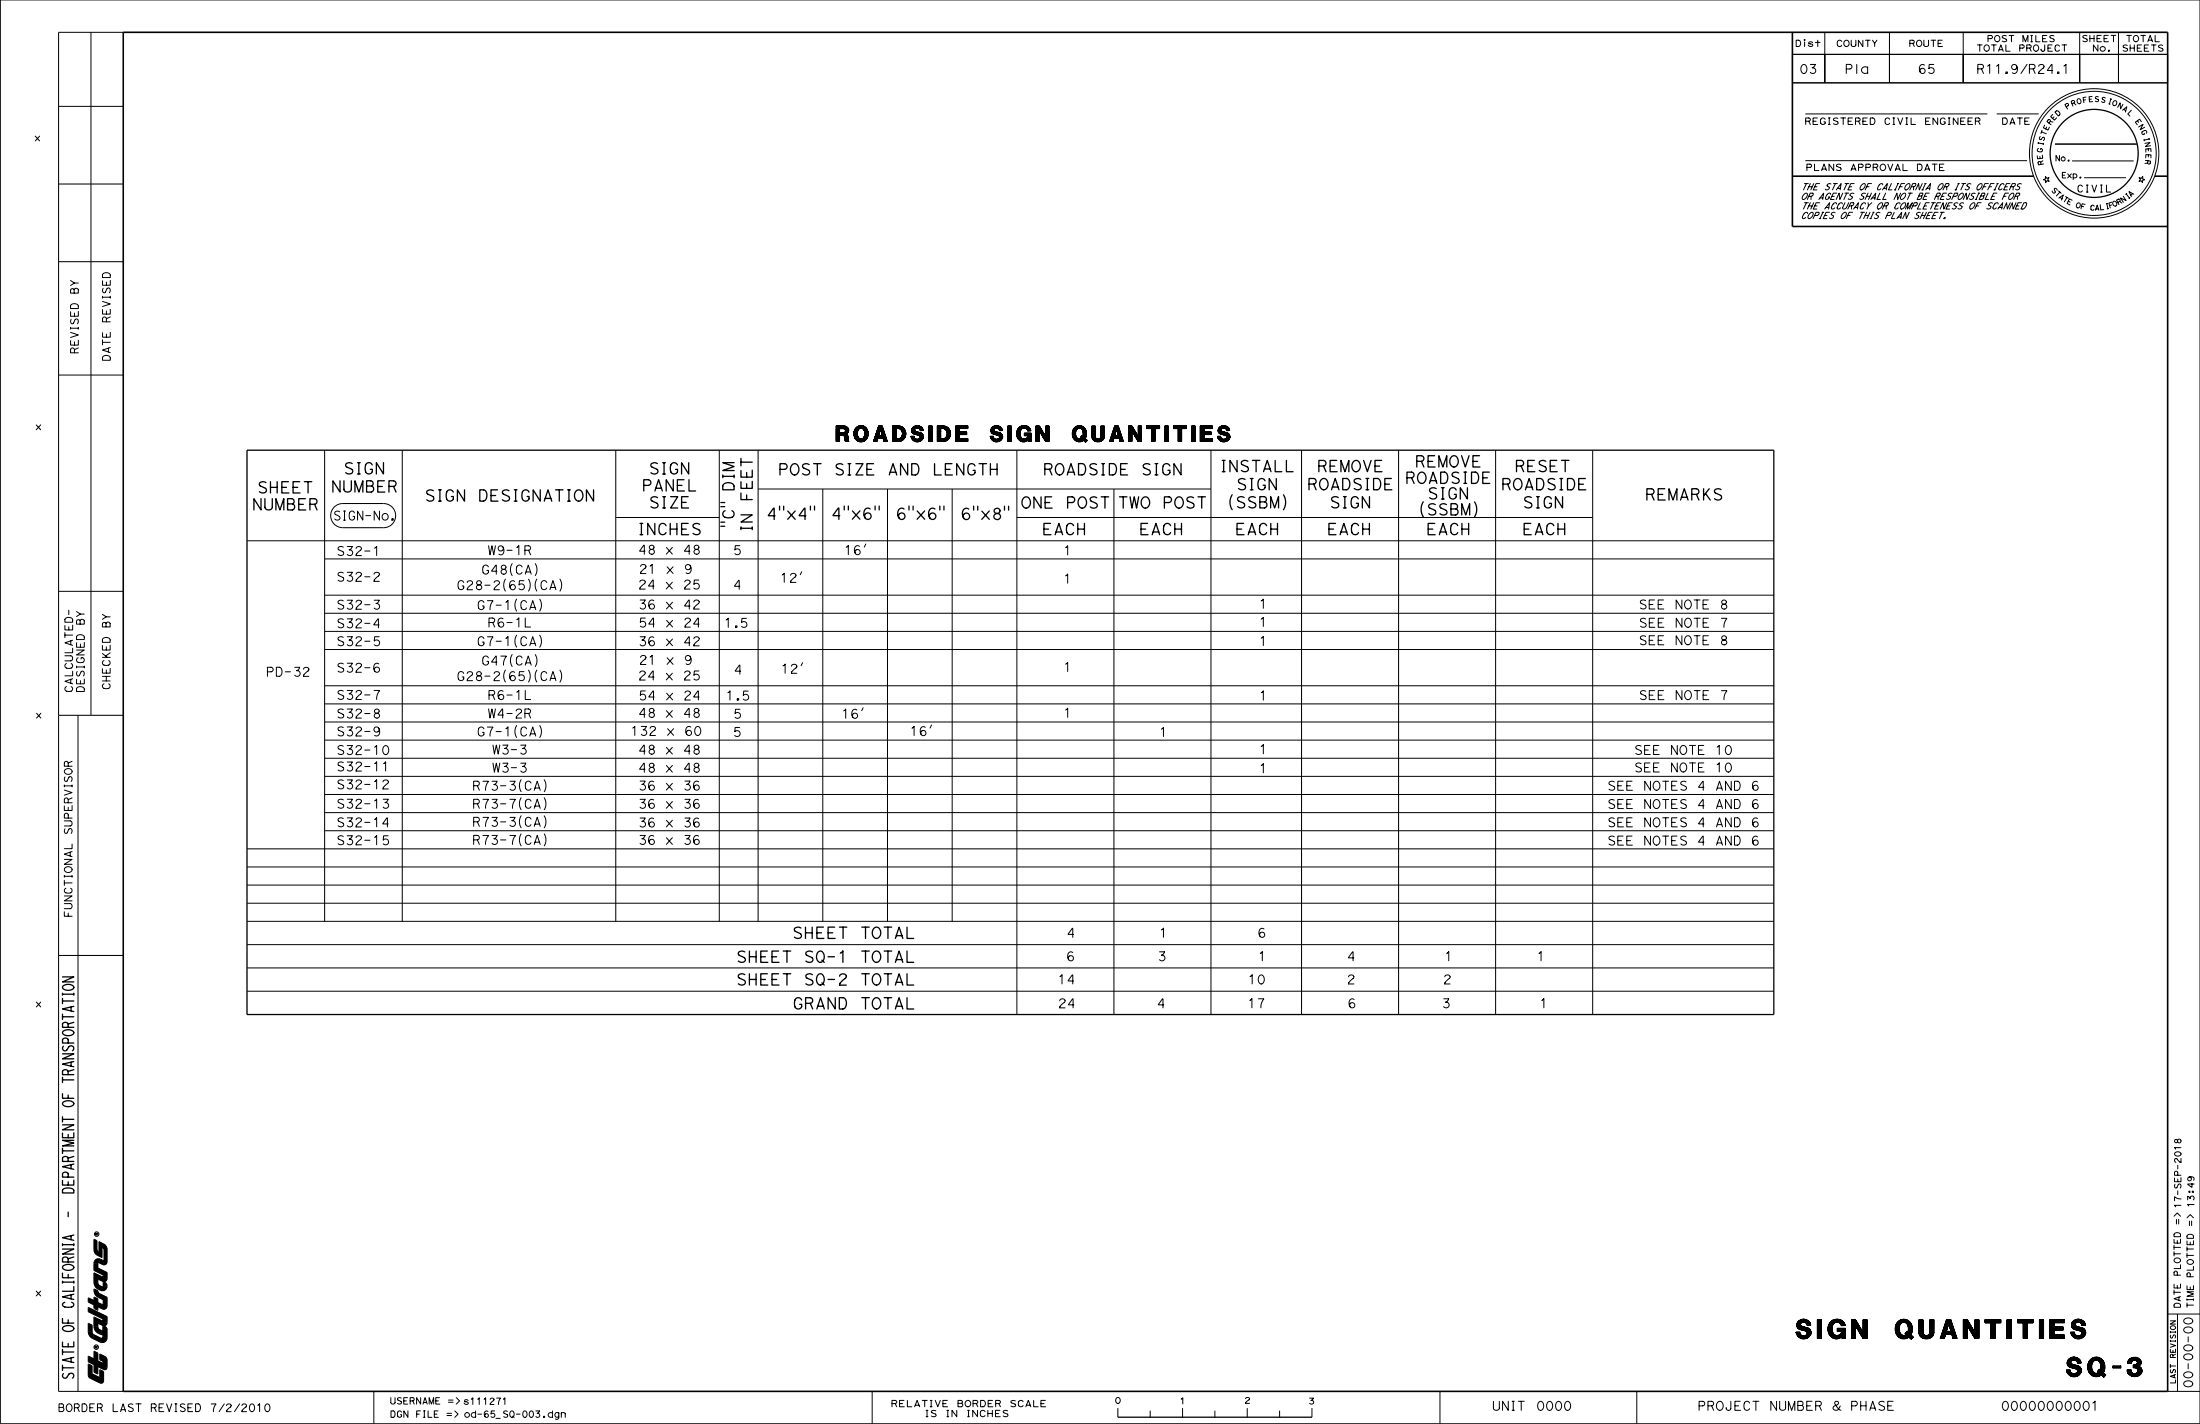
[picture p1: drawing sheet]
<svg xmlns="http://www.w3.org/2000/svg" width="432mm" height="279mm" viewBox="0 0 432 279" stroke-linecap="round" stroke-linejoin="round" font-family="sans-serif">
<g fill="none" stroke="#000" stroke-width=".2">
<path d="M.1 0h431.7v279.3h-431.7zM17.9 6.3v134M24.2 6.3h-12.7v266.7h12.7M351.8 10.7h73.6v5.6h-73.6zM354.2 8.2v.9M358.2 6.3v10M370.9 6.3v10M385.3 6.3v10M408.2 6.3v10M415.8 6.3v10M11.5 20.9h12.7M11.5 36.1h12.7"/>
<path d="M354.3 22.4h35.8M354.3 31.5h43.5M391.9 22.4h8.2M401.5 34.6l.2 .4 .5-.2-.3 .4 .3 .4-.4-.1-.3 .3v-.4l-.5-.2 .5-.1zM403.3 28.3h16.1M406.7 31.6h12.1M409.1 34.9h8.2M419.8 34.8l.5 .2 .3-.4-.1 .5 .5 .2-.5 .1v.4l-.2-.3-.5 .1 .3-.4zM11.5 51.3h12.7M11.5 73.6h12.7M63.7 88.3v92.5M65.6 99.5l.6-.5 1.1-.2h8a2.37 2.37 0 0 1 2.4 2.4 2.37 2.37 0 0 1-2.4 2.3h-8a2.37 2.37 0 0 1-2.2-1.4 2.37 2.37 0 0 1 .5-2.6z"/>
<path d="M79 88.3v92.5M120.9 88.3v92.5M141.2 88.3v92.5M148.8 95.9h88.9M148.8 88.3v92.5M161.5 95.9v84.9M174.2 95.9v84.9M186.9 95.9v84.9M199.6 88.3v110.8M218.6 95.9v103.2M237.7 88.3v110.8M255.5 88.3v110.8"/>
<path d="M274.5 88.3v110.8M293.5 88.3v110.8M312.6 88.3v110.8M11.5 116h12.7M48.5 106.1h299.7M63.7 116.8h284.5M63.7 109.7h284.5M99.2 113.6a2.22 2.22 0 0 0 0 2.4M100.5 110.6a2.22 2.22 0 0 0 0 2.3M101.4 117.5a2.22 2.22 0 0 0 0 2.4M103.7 113.6a2.22 2.22 0 0 1 0 2.4M105.1 110.6a2.22 2.22 0 0 1 0 2.3"/>
<path d="M105.4 113.6a2.22 2.22 0 0 0 0 2.4M105.9 117.6a2.22 2.22 0 0 1 0 2.3M109.9 113.6a2.22 2.22 0 0 1 0 2.4M120.9 101.5h20.3M157.4 112.2l-.3 .6M169.9 106.8l-.3 .5M199.6 101.5h113M63.7 120.3h284.5M63.7 123.9h284.5M63.7 127.4h284.5M63.7 134.6h284.5M63.7 138.1h284.5"/>
<path d="M99.2 131.5a2.22 2.22 0 0 0 0 2.3M100.5 128.4a2.22 2.22 0 0 0 0 2.4M101.4 124.6a2.22 2.22 0 0 0 0 2.4M103.7 131.5a2.22 2.22 0 0 1 0 2.3M105.1 128.4a2.22 2.22 0 0 1 0 2.4M105.4 131.5a2.22 2.22 0 0 0 0 2.3M105.9 124.6a2.22 2.22 0 0 1 0 2.4M109.9 131.5a2.22 2.22 0 0 1 0 2.3M157.5 130l-.3 .6M169.4 138.9l-.3 .5M11.5 140.3h12.7M15.3 140.3v132.7"/>
<path d="M63.7 145.2h284.5M63.7 159.4h284.5M63.7 152.3h284.5M63.7 141.7h284.5M63.7 148.8h284.5M63.7 155.9h284.5M101.4 142.4a2.22 2.22 0 0 0 0 2.3M102.3 153a2.22 2.22 0 0 0 0 2.3M102.3 156.5a2.22 2.22 0 0 0 0 2.4M105.9 142.4a2.22 2.22 0 0 1 0 2.3M106.8 153a2.22 2.22 0 0 1 0 2.3M106.8 156.5a2.22 2.22 0 0 1 0 2.4"/>
<path d="M182.8 142.3l-.3 .5M48.5 177.2h299.7M48.5 166.5h299.7M48.5 173.7h299.7M48.5 170.1h299.7M63.7 163h284.5M102.3 160.1a2.22 2.22 0 0 0 0 2.3M102.3 163.6a2.22 2.22 0 0 0 0 2.4M106.8 160.1a2.22 2.22 0 0 1 0 2.3M106.8 163.6a2.22 2.22 0 0 1 0 2.4M11.5 187.5h12.7M48.5 180.8h299.7"/>
<path d="M48.5 185.3h299.7M48.5 189.9h299.7M48.5 194.5h299.7M426.7 238.6l.6-.6 .7 .6M429.2 238.9l.7-.6 .6 .6M18.4 249.7l.8 1.3M18.4 249.3l1.8 .9M18.4 249.7l1.5 .8 .3-.1v-.2M18.4 249.7v1.9a1.69 1.69 0 0 0 2.2 1.5l.4-.4v-.4M18.4 255.2l-1.1-.6v.9l1.1 .5M18.4 255.2v-.7l.8 .3v.8M18.4 256v.7l.8 .4v-.7"/>
<path d="M18.4 255.2l.8 1.2M19.2 253.3l-.8-.4a1.6 1.6 0 0 0 .9 1.6l.9 .5M19.2 251l.1 .9 .8 .6 .1-.1v-.9M19.2 253.3l.4 .5 1.4 .7M19.2 255.6l.8 .3 .2-.1M19.2 255.6l-.8 .4M19.2 248.8l-.8 .5M19.2 251l1.4 .6 .4 .7M19.2 248.8l1.8 .9M19.4 245.6l-.2-.2-.2-.3v-1.7l-.6-.3v2.1a1.2 1.2 0 0 0 .7 1.1l.9 .4M19.4 243.6v2M19.4 245.6l.6 1.1"/>
<path d="M19.4 243.6l.6 1.2M19.4 243.6a1.78 1.78 0 0 1 1.6 1.5v2.7l-.3 .3-.3 .1-1.1-.5-.1 1.1M20 244.8l.3 .1 .1 .4v1.9l-.2 .1a1.13 1.13 0 0 0-1.6 0l-.2 .6v1.4M20 244.8v1.9M20.2 258.8v.2l-.3 .1-1.5-.7v1.8a1.78 1.78 0 0 0 1.8 1.7v.5l-.4 .2-1.4-.7-.3-.5M20.2 255v.8M20.4 252v.1M20.4 250.1v.2M20.7 252.3v.1M20.9 252.3v.1M21 258.3l-3.7-1.8v.9l2.9 1.4M21 258.3l-.8 .5"/>
<path d="M21 249.7l-.8 .5M21 254.5l-.8 .5M21 258.3v1.4l-.5 .4h-.3M21 254.5v1.8l-.1 .4-.6 .2-1.1-.5M21 249.7v1.4l-.5 .4-.3-.1M425.4 257.8h6.4M427.4 257.8v15.2M17.3 266.1l1.1 .5v-1.5l.8 .4v1.5l1 .5v-.4l-.6-.3v-1.1l1 .5 .4 .4v.2l-.1 1.8-.4 .2-1.3-.7v1.5l-.8-.4v-1.4l-1.1-.6zM18.1 269.5v-1.5l-.8-.4v2.2l.2 .5 2.3 1.1 .3-.1 .2-.4M19.6 270.2v-1.5l.7 .4v1.8M20.2 260.1v.8l-.3 .2a.83 .83 0 0 1-.7-.8M20.6 260.3l-1.4-.7v.7"/>
<path d="M20.6 260.3l.4 .4v1.8a.94 .94 0 0 1-1.3 .8l-1.5-.7a1.5 1.5 0 0 1-.9-1.3v-1.7l.8 .4v1.4M20.6 260.3l.4 .6M20.7 268.3l-.2 .2M73.4 273.1v6.2M171.2 273v6.3M219.4 276.3v1.8M225.8 276.8v1.3M232.1 276.3v1.8M238.4 276.8v1.3M244.8 276.3v1.8M251.1 276.8v1.3M257.5 276.3v1.8"/>
<path d="M282.6 273v6.3M321.3 273v6.3M425.4 273h6.4"/>
<circle cx="354.2" cy="7.8" r=".09"/>
<circle cx="411" cy="30.1" r="12.7"/>
<circle cx="411" cy="30.1" r="12.2"/>
<circle cx="19" cy="242.1" r=".44"/>
<circle cx="18.9" cy="264.3" r=".44"/>
</g>
<g fill="none" stroke="#000" stroke-width=".25">
<path d="M48.5 88.3h299.7v110.8h-299.7zM141.5 98.6h.7M141.5 99.4h.7M153 99.3v.8M153.8 99.3v.8M159.1 99.3v.8M159.9 99.3v.8M165.7 99.3v.8M166.5 99.3v.8M171.8 99.3v.8M172.6 99.3v.8M178.4 99.3v.8"/>
<path d="M179.2 99.3v.8M184.5 99.3v.8M185.3 99.3v.8M191.1 99.3v.8M191.9 99.3v.8M197.2 99.3v.8M198 99.3v.8M241.8 97.1a2.77 2.77 0 0 0 0 2.9M251.9 97.1a2.77 2.77 0 0 1 0 2.9M279.3 98.5a2.77 2.77 0 0 0 0 2.9M289.4 98.5a2.77 2.77 0 0 1 0 2.9M141.5 102.5h.7"/>
<path d="M141.5 103.3h.7M12.3 194.9v.4M12.3 195.9v1M12.3 199v1M12.3 199.5h2.2M12.3 196.4h2.2M12.3 195.1h2.2M12.3 191.7h2.2l-2.2 1h2.2M12.4 193.5l.2-.2a1.4 1.4 0 0 1 1.9 .4 1.37 1.37 0 0 1-2.2 .1zM13.9 197.6v.8M14.5 194.9v.4M14.5 197.4l-2.2 .6 2.2 .5"/>
<path d="M12.3 214.6v.9h2.2M12.3 211.4v1M12.3 219.1v1M12.3 219.6h2.2M12.3 211.9h2.2M12.3 206.8h2.2l-2.2 1h2.2M12.4 216.3l.2-.2a1.4 1.4 0 0 1 1.9 .5 1.37 1.37 0 0 1-2.2 0zM12.4 202.4l.2-.2a1.4 1.4 0 0 1 1.9 .4 1.37 1.37 0 0 1-2.2 .1zM12.4 205.3a.53 .53 0 0 0 .2 .9 .53 .53 0 0 0 .7-.5 .57 .57 0 0 1 .8-.5 .57 .57 0 0 1 .1 1M13.4 210.2a.61 .61 0 0 0-.6-.3 .61 .61 0 0 0-.5 .3v.7h2.2M13.4 200.9a.61 .61 0 0 0-.6-.3 .61 .61 0 0 0-.5 .3v.7h2.2M13.4 214.9v.6"/>
<path d="M13.4 204.6v-.6a.62 .62 0 0 0-.6-.3 .62 .62 0 0 0-.5 .3v.6h2.2M13.9 208.4v.8M14.5 208.3l-2.2 .5 2.2 .5M14.5 209.9l-1.1 .3v.7M14.5 200.6l-1.1 .3v.7M12.3 225.3v1M12.3 225.8h2.2M12.3 220.7h2.2l-2.2 1h2.2M12.3 233.4a1.65 1.65 0 0 1 2.2 .2v.5h-2.2zM13.4 227.2a.61 .61 0 0 0-.6-.3 .61 .61 0 0 0-.5 .3v.7h2.2M13.4 237.8v.9M13.4 222.6v.6"/>
<path d="M13.4 231.9v.6M13.4 231v-.7a.62 .62 0 0 0-.6-.3 .62 .62 0 0 0-.5 .3v.7h2.2M13.9 228.5v.8M14.5 231.5v1h-2.2v-.9M14.5 228.4l-2.2 .5 2.2 .5M14.5 222.3v.9h-2.2v-.9M14.5 226.9l-1.1 .3v.7M14.5 223.7h-2.2l2.2 .6-2.2 .5h2.2M12.3 258.7v.9h2.2M12.3 249.8v.9h2.2M12.3 244v.4M12.3 251.4v.4"/>
<path d="M12.3 251.6h2.2M12.3 244.2h2.2M12.3 245.1h2.2l-2.2 1h2.2M12.4 248.4l.2-.2a1.4 1.4 0 0 1 1.9 .5 1.37 1.37 0 0 1-2.2 0zM12.7 255.5a.5 .5 0 0 0-.4 .7 .5 .5 0 0 0 .7 .3 1.13 1.13 0 0 0 1.5-.5l-.2-.3-.2-.2M13.4 247a.61 .61 0 0 0-.6-.4 .61 .61 0 0 0-.5 .4v.6h2.2M13.4 250.1v.6M13.4 259v.6M13.9 242.5v.7M13.9 254.1v.7M14.5 252.4v1h-2.2M14.5 244v.4"/>
<path d="M14.5 251.4v.4M14.5 253.9l-2.2 .6 2.2 .5M14.5 242.3l-2.2 .5 2.2 .6M14.5 246.6l-1.1 .4v.6M12.3 264.8v1M12.3 267.9v1M12.3 268.4h2.2M12.3 265.3h2.2M12.4 260.4l.2-.2a1.4 1.4 0 0 1 1.9 .5 1.37 1.37 0 0 1-2.2 0zM12.4 269.5a.53 .53 0 0 0 .2 .9 .53 .53 0 0 0 .7-.5 .57 .57 0 0 1 .8-.5 .57 .57 0 0 1 .1 1M13.4 263.6v.6M13.9 266.4v.8"/>
<path d="M14.5 266.3l-2.2 .5 2.2 .5M14.5 263.3v.9h-2.2v-.9M17.4 266.3v.8M17.4 267.8v2M18 268.1v1.6M18.6 265.3v3.9M19.1 265.6v3.8M19.7 265.9v.8M19.7 268.9v1.6M20.8 266.8l-.1 1.5M219.4 278.1h38.1"/>
<circle cx="411" cy="30.1" r="8.6"/>
</g>
<g fill="none" stroke="#000" stroke-width=".32">
<path d="M24.2 6.3h401.2v266.7h-401.2zM351.8 6.3v38.1h73.6M351.8 34.6h47.3M422.9 34.6h2.5M17.4 256.9l3.3 1.6v1l-.1 .3h-.3l-1.4-.7M17.4 257.1l3.1 1.5v.9l-.1 .2-1.5-.8M17.4 255l3.3 1.6M17.4 255.2l3.2 1.5M17.6 259.9v1.4a1.21 1.21 0 0 0 .7 1l1.5 .8 .6-.1 .3-.5v-1.6l-.2-.3-.2-.1M17.8 260v1.3a1.03 1.03 0 0 0 .6 .9l1.5 .7h.4l.2-.4v-1.6l-.2-.2M18.6 253.1l.5 .2 .4 .6 1.4 .7v1.7l-.1 .3-.3 .2-1.4-.6v.7l-.5-.2v-.7l-1.2-.6v-.6l1.2 .6v-.7l.5 .2v.7l1 .5 .3-.3v-.9a2.04 2.04 0 0 1-1.8-1.7zM18.7 243.4v1.8a.96 .96 0 0 0 .5 .9l.7 .3"/>
<path d="M18.7 258.7v1.5a1.38 1.38 0 0 0 1.6 1.3M18.7 253.2a1.2 1.2 0 0 0 .7 1.1l1.1 .5v1.7M18.7 254.8v1.9M18.7 251.6a1.42 1.42 0 0 0 1.7 1.3l.3-.5M18.8 243.5v2a1.36 1.36 0 0 0 1.1 .8M18.9 245.2l.2 .5 .8 .5M18.9 258.8v1.4a1.16 1.16 0 0 0 1.4 1.1M18.9 253.3l.4 .7 1.4 .7v1.9M18.9 254.8v2M18.9 251.6a1.16 1.16 0 0 0 1.6 1v-.3M19.4 247.6l1 .5 .4-.2 .1-2.8a1.42 1.42 0 0 0-1.3-1.3v2a.79 .79 0 0 1-.7-.7v-1.6l-.3-.2v1.9a1.41 1.41 0 0 0 1.3 1.3v-1.9a.79 .79 0 0 1 .7 .7v1.9l-.2 .2h-.2a1.1 1.1 0 0 0-1.3-.2l-.3 .4v1.6l1.8 .9M19.4 247.6h-.1l-.2 .2v1.1l1.8 .9v1.1l-.1 .3-.4 .1-1.3-.5v.9a.99 .99 0 0 0 1.2 .8l.1-.8 .3 .2 .2 .4"/>
<path d="M19.6 244.3l.9 .5 .2 .5M19.6 244.1l1 .6 .2 .6M19.6 244.1l1 .5M19.6 244l1.1 .5M19.7 244.3v1.8M19.8 244.4v1.7M20.3 247.9l-.8-.4a.41 .41 0 0 0-.6 .4v1.1l1.8 .9v1l-.1 .2h-.3l-1.4-.6v1.2M20.4 244.4l.3 .4 .2 .5M20.4 250.3a.34 .34 0 0 1-.5 .3l-1.3-.7v1.7a1.57 1.57 0 0 0 1.9 1.4l.4-.6M20.4 251.9l.3 .4M20.4 252.1l.1 .2M20.5 258.9l-.2 .4-.5 .1"/>
<path d="M20.5 255.8l-.2 .4h-.4M20.5 250.3l-.2 .4h-.5M20.5 247.6l-.1 .1-1-.4-.4 .1-.2 .3-.1 1.4 1.8 .9v.9l-.1 .1-1.7-.8v1.5M20.7 258.9a.67 .67 0 0 1-1 .6M20.7 245.1v2.5M20.7 255.8l-.3 .5-.6 .1M20.7 250.3a.67 .67 0 0 1-1 .6M20.7 247.6l-.1 .2-.3 .1M20.7 247.2l-.2 .4h-.4M20.8 245.1v2.5M17.4 266.8l3.2 1.6M17.4 269.8l.3 .5"/>
<path d="M17.4 266.4l3 1.5v-1l-.7-.3M17.4 267.8l.6 .3M17.4 267.1l1.2 .6M17.4 266.3l1.2 .5M17.4 267l3.1 1.5 .2-.2M17.6 267.9l.1 2.2 2.1 1M17.6 270l2.3 1.1M17.7 267.9v2l2.3 1.1v-1.9M17.7 270.3l2 1a.35 .35 0 0 0 .5-.4M17.8 268v1.8l2 .9v-1.7M18 269.7l1.7 .8M18 269.6l1.7 .8"/>
<path d="M18.6 265.3l.5 .3M18.6 269.2l.5 .2M18.7 265.4v3.8M18.8 265.4v3.9M19 265.5v3.8M19.1 267.1l1.3 .6M19.7 266l.9 .5 .2 .3M19.7 266.3l.9 .4v1.6l-3.2-1.6M19.7 265.9l.8 .4M19.7 266.7l.7 .3M19.7 266.4l.8 .4v1.3l-3.1-1.5M19.7 266.1l1 .5"/>
<path d="M19.7 268.9l.5 .3v1.7M20.1 269.1v1.9M20.1 270.9l-.1 .2h-.3M20.3 260.9a.31 .31 0 0 1-.4 .3 .95 .95 0 0 1-.8-.9v-.9l1.3 .6 .4-.2 .1-1.4-3.5-1.7v.6l2.9 1.4a.39 .39 0 0 1 0 .4 .39 .39 0 0 1-.5 .1l-1.2-.6v1.6a1.58 1.58 0 0 0 1.7 1.5M20.5 262.3l-.3 .5h-.5M20.5 260.4l-.2-.1v2a.41 .41 0 0 1-.6 .4l-1.6-.9-.1-.4v-1.3l-.6-.3a2.46 2.46 0 0 0 .5 2.5l1.8 .9a.81 .81 0 0 0 1.2-.7v-1.6l-.3-.5M20.5 266.3l.4 .5v1.5a.32 .32 0 0 1-.5 .3l-1.3-.7"/>
</g>
<g font-size="3.7">
<text x="352.5" y="262.6">SIGN QUANTITIES</text>
<text x="405.6" y="270">SQ-3</text>
</g>
<text font-size="3" x="164.1" y="86.6">ROADSIDE SIGN QUANTITIES</text>
<g font-size="2.2">
<text x="67.4" y="93">SIGN</text>
<text x="127.3" y="93">SIGN</text>
<text x="152.7" y="93.2">POST SIZE AND LENGTH</text>
<text x="204.7" y="93.2">ROADSIDE SIGN</text>
<text x="239.3" y="92.6">INSTALL</text>
<text x="258.5" y="92.6">REMOVE</text>
<text x="275.8" y="94.9">ROADSIDE</text>
<text x="277.7" y="91.6">REMOVE</text>
<text x="297.3" y="92.5">RESET</text>
<text x="49.4" y="100.1">NUMBER</text>
<text x="50.5" y="96.7">SHEET</text>
<text x="64.9" y="96.6">NUMBER</text>
<text x="83.3" y="98.3">SIGN DESIGNATION</text>
<text x="125.9" y="96.3">PANEL</text>
<text x="127.3" y="99.7">SIZE</text>
<text x="147.6" y="98.4" transform="rotate(-90 147.6 98.4)">FEET</text>
<text x="150.4" y="101.9">4&quot;x4&quot;</text>
<text x="163.1" y="101.9">4&quot;x6&quot;</text>
<text x="175.8" y="101.9">6&quot;x6&quot;</text>
<text x="188.5" y="101.9">6&quot;x8&quot;</text>
<text x="200.3" y="99.7">ONE POST</text>
<text x="219.3" y="99.7">TWO POST</text>
<text x="240.8" y="99.7">(SSBM)</text>
<text x="242.6" y="96.1">SIGN</text>
<text x="256.5" y="96.1">ROADSIDE</text>
<text x="260.9" y="99.7">SIGN</text>
<text x="278.3" y="101">(SSBM)</text>
<text x="280.1" y="97.9">SIGN</text>
<text x="294.6" y="96.1">ROADSIDE</text>
<text x="298.8" y="99.7">SIGN</text>
<text x="322.9" y="98.1">REMARKS</text>
<text x="125.1" y="104.9">INCHES</text>
<text x="144.1" y="103.7" transform="rotate(-90 144.1 103.7)">&quot;C&quot; DIM</text>
<text x="147.6" y="104.5" transform="rotate(-90 147.6 104.5)">IN</text>
<text x="204.5" y="104.9">EACH</text>
<text x="223.6" y="104.9">EACH</text>
<text x="242.4" y="104.9">EACH</text>
<text x="260.4" y="104.9">EACH</text>
<text x="279.9" y="104.9">EACH</text>
<text x="298.8" y="104.9">EACH</text>
<text x="155.5" y="184.1">SHEET TOTAL</text>
<text x="144.5" y="188.8">SHEET SQ-1 TOTAL</text>
<text x="144.5" y="193.3">SHEET SQ-2 TOTAL</text>
<text x="155.5" y="198">GRAND TOTAL</text>
</g>
<g font-size="1.8">
<text x="353.2" y="14.4">03</text>
<text x="362" y="14.4">Pla</text>
<text x="376.4" y="14.4">65</text>
<text x="387.9" y="14.4">R11.9/R24.1</text>
<text x="65.4" y="102.1">SIGN-No.</text>
<text x="66" y="109">S32-1</text>
<text x="94.4" y="112.7">G48(CA)</text>
<text x="95.7" y="108.9">W9-1R</text>
<text x="125.2" y="108.7">48 x 48</text>
<text x="125.4" y="112.5">21 x 9</text>
<text x="143.8" y="108.8">5</text>
<text x="165.6" y="108.8">16’</text>
<text x="208.7" y="108.9">1</text>
<text x="66" y="114.1">S32-2</text>
<text x="66" y="119.5">S32-3</text>
<text x="89.6" y="115.7">G28-2(65)(CA)</text>
<text x="93.5" y="119.6">G7-1(CA)</text>
<text x="125.2" y="115.6">24 x 25</text>
<text x="125.2" y="119.5">36 x 42</text>
<text x="143.8" y="115.6">4</text>
<text x="153" y="114.3">12’</text>
<text x="208.7" y="114.4">1</text>
<text x="247.1" y="119.4">1</text>
<text x="321.6" y="119.5">SEE NOTE 8</text>
<text x="66" y="123.2">S32-4</text>
<text x="95.7" y="123">R6-1L</text>
<text x="125.3" y="123">54 x 24</text>
<text x="142.1" y="123.1">1.5</text>
<text x="247.1" y="122.9">1</text>
<text x="321.6" y="123.1">SEE NOTE 7</text>
<text x="66" y="126.7">S32-5</text>
<text x="66" y="131.9">S32-6</text>
<text x="93.5" y="126.7">G7-1(CA)</text>
<text x="94.4" y="130.5">G47(CA)</text>
<text x="125.2" y="126.7">36 x 42</text>
<text x="125.4" y="130.4">21 x 9</text>
<text x="208.7" y="131.8">1</text>
<text x="247.1" y="126.7">1</text>
<text x="321.6" y="126.5">SEE NOTE 8</text>
<text x="52.2" y="132.7">PD-32</text>
<text x="66" y="137.2">S32-7</text>
<text x="89.6" y="133.5">G28-2(65)(CA)</text>
<text x="95.7" y="137.3">R6-1L</text>
<text x="125.2" y="133.4">24 x 25</text>
<text x="125.3" y="137.3">54 x 24</text>
<text x="142.4" y="137.4">1.5</text>
<text x="144" y="132.3">4</text>
<text x="153.2" y="132.1">12’</text>
<text x="247.1" y="137.4">1</text>
<text x="321.6" y="137.3">SEE NOTE 7</text>
<text x="66" y="140.9">S32-8</text>
<text x="95.7" y="140.9">W4-2R</text>
<text x="125.2" y="140.8">48 x 48</text>
<text x="143.9" y="140.9">5</text>
<text x="165.1" y="140.9">16’</text>
<text x="208.7" y="140.7">1</text>
<text x="66" y="148">S32-10</text>
<text x="66" y="144.4">S32-9</text>
<text x="93.5" y="144.4">G7-1(CA)</text>
<text x="96.5" y="148">W3-3</text>
<text x="123.7" y="144.3">132 x 60</text>
<text x="125.2" y="148">48 x 48</text>
<text x="143.8" y="144.5">5</text>
<text x="178.5" y="144.3">16’</text>
<text x="227.5" y="144.5">1</text>
<text x="247.1" y="147.9">1</text>
<text x="320.7" y="148">SEE NOTE 10</text>
<text x="66" y="151.3">S32-11</text>
<text x="66" y="154.8">S32-12</text>
<text x="92.7" y="155.1">R73-3(CA)</text>
<text x="96.5" y="151.5">W3-3</text>
<text x="125.2" y="151.5">48 x 48</text>
<text x="125.2" y="155">36 x 36</text>
<text x="247.1" y="151.6">1</text>
<text x="315.4" y="155.1">SEE NOTES 4 AND 6</text>
<text x="320.7" y="151.5">SEE NOTE 10</text>
<text x="66" y="158.6">S32-13</text>
<text x="92.7" y="158.6">R73-7(CA)</text>
<text x="125.2" y="158.6">36 x 36</text>
<text x="315.4" y="158.6">SEE NOTES 4 AND 6</text>
<text x="66" y="162.2">S32-14</text>
<text x="66" y="165.8">S32-15</text>
<text x="92.7" y="162.1">R73-3(CA)</text>
<text x="92.7" y="165.7">R73-7(CA)</text>
<text x="125.2" y="162.3">36 x 36</text>
<text x="125.2" y="165.7">36 x 36</text>
<text x="315.4" y="162.2">SEE NOTES 4 AND 6</text>
<text x="315.4" y="165.8">SEE NOTES 4 AND 6</text>
<text x="209.3" y="183.9">4</text>
<text x="227.5" y="183.9">1</text>
<text x="246.8" y="183.9">6</text>
<text x="209.2" y="188.5">6</text>
<text x="227.2" y="188.5">3</text>
<text x="246.9" y="188.5">1</text>
<text x="264.3" y="188.5">4</text>
<text x="283.5" y="188.5">1</text>
<text x="301.6" y="188.5">1</text>
<text x="207.6" y="193">14</text>
<text x="207.6" y="197.7">24</text>
<text x="227" y="197.7">4</text>
<text x="244.8" y="197.7">17</text>
<text x="244.9" y="193">10</text>
<text x="264.3" y="193">2</text>
<text x="264.5" y="197.7">6</text>
<text x="283" y="197.7">3</text>
<text x="283.2" y="193">2</text>
<text x="302.1" y="197.7">1</text>
<text x="430.4" y="272.4" transform="rotate(-90 430.4 272.4)">00-00-00</text>
<text x="292.8" y="276.7">UNIT</text>
<text x="301.5" y="276.7">0000</text>
<text x="333.2" y="276.7">PROJECT NUMBER &amp; PHASE</text>
<text x="392.7" y="276.7">00000000001</text>
</g>
<g font-size="1.5">
<text x="15.4" y="57.8" transform="rotate(-90 15.4 57.8)">BY</text>
<text x="21.6" y="63.4" transform="rotate(-90 21.6 63.4)">REVISED</text>
<text x="15.4" y="69.5" transform="rotate(-90 15.4 69.5)">REVISED</text>
<text x="21.6" y="71" transform="rotate(-90 21.6 71)">DATE</text>
<text x="16.5" y="122.7" transform="rotate(-90 16.5 122.7)">BY</text>
<text x="21.6" y="123.3" transform="rotate(-90 21.6 123.3)">BY</text>
<text x="14.3" y="136" transform="rotate(-90 14.3 136)">CALCULATED-</text>
<text x="16.5" y="136" transform="rotate(-90 16.5 136)">DESIGNED</text>
<text x="21.6" y="135.4" transform="rotate(-90 21.6 135.4)">CHECKED</text>
<text x="14.1" y="163.8" transform="rotate(-90 14.1 163.8)">SUPERVISOR</text>
<text x="14.1" y="180.1" transform="rotate(-90 14.1 180.1)">FUNCTIONAL</text>
<text x="11.3" y="277">BORDER LAST REVISED 7/2/2010</text>
</g>
<text font-size="1.4" x="407.6" y="37.7">CIVIL</text>
<g font-size="1.3">
<text x="6.9" y="27.6">x</text>
<text x="354.1" y="24.4">REGISTERED CIVIL ENGINEER</text>
<text x="392.8" y="24.4">DATE</text>
<text x="354.4" y="33.5">PLANS APPROVAL DATE</text>
<text x="6.9" y="84.3">x</text>
<text x="7" y="140.9">x</text>
<text x="6.9" y="197.6">x</text>
<text x="430.6" y="237" transform="rotate(-90 430.6 237)">13:49</text>
<text x="428" y="240.4" transform="rotate(-90 428 240.4)">=&gt; 17-SEP-2018</text>
<text x="430.5" y="240.7" transform="rotate(-90 430.5 240.7)">=&gt;</text>
<text x="428" y="250.4" transform="rotate(-90 428 250.4)">PLOTTED</text>
<text x="430.5" y="250.7" transform="rotate(-90 430.5 250.7)">PLOTTED</text>
<text x="6.9" y="254.3">x</text>
<text x="428" y="256.7" transform="rotate(-90 428 256.7)">DATE</text>
<text x="430.5" y="256.7" transform="rotate(-90 430.5 256.7)">TIME</text>
<text x="76.5" y="275.5">USERNAME =&gt; s111271</text>
<text x="76.5" y="278.1">DGN FILE =&gt;</text>
<text x="91.1" y="278.1">od-65_SQ-003.dgn</text>
<text x="174.8" y="276">RELATIVE BORDER SCALE</text>
<text x="181.4" y="278">IS IN INCHES</text>
</g>
<g font-size="1.2">
<text x="352.3" y="9.1">Dist</text>
<text x="360.3" y="9.1">COUNTY</text>
<text x="374.6" y="9.1">ROUTE</text>
<text x="387.9" y="10.1">TOTAL PROJECT</text>
<text x="389.9" y="8.2">POST MILES</text>
<text x="408.5" y="8.2">SHEET</text>
<text x="410.6" y="10.1">No.</text>
<text x="416.4" y="10.1">SHEETS</text>
<text x="417.2" y="8.2">TOTAL</text>
<text x="353.4" y="41">THE ACCURACY OR COMPLETENESS OF SCANNED</text>
<text x="353.4" y="39.1">OR AGENTS SHALL NOT BE RESPONSIBLE FOR</text>
<text x="353.4" y="37.3">THE STATE OF CALIFORNIA OR ITS OFFICERS</text>
<text x="353.4" y="42.9">COPIES OF THIS PLAN SHEET.</text>
<text x="218.7" y="275.4">0</text>
<text x="231.5" y="275.5">1</text>
<text x="244.2" y="275.3">2</text>
<text x="256.7" y="275.5">3</text>
</g>
<g font-size="1.1">
<text x="403.3" y="31.6">No.</text>
<text x="404.6" y="34.9">Exp.</text>
</g>
<g font-size="1">
<text x="403.1" y="23.7" transform="rotate(-47 403.1 23.7)">E</text>
<text x="403.9" y="22.9" transform="rotate(-42 403.9 22.9)">D</text>
<text x="405.6" y="21.5" transform="rotate(-31 405.6 21.5)">P</text>
<text x="406.7" y="20.9" transform="rotate(-20 406.7 20.9)">R</text>
<text x="407.7" y="20.5" transform="rotate(-15 407.7 20.5)">O</text>
<text x="408.8" y="20.2" transform="rotate(-10 408.8 20.2)">F</text>
<text x="409.9" y="20" transform="rotate(-4 409.9 20)">E</text>
<text x="411" y="19.9" transform="rotate(1 411 19.9)">S</text>
<text x="412.3" y="20" transform="rotate(12 412.3 20)">S</text>
<text x="413.5" y="20.2" transform="rotate(17 413.5 20.2)">I</text>
<text x="414.4" y="20.5" transform="rotate(22 414.4 20.5)">O</text>
<text x="415.5" y="21" transform="rotate(28 415.5 21)">N</text>
<text x="416.5" y="21.5" transform="rotate(33 416.5 21.5)">A</text>
<text x="417.5" y="22.2" transform="rotate(44 417.5 22.2)">L</text>
<text x="419" y="23.8" transform="rotate(55 419 23.8)">E</text>
<text x="401" y="28.7" transform="rotate(-79 401 28.7)">I</text>
<text x="401.1" y="27.8" transform="rotate(-74 401.1 27.8)">S</text>
<text x="401.4" y="26.7" transform="rotate(-69 401.4 26.7)">T</text>
<text x="401.9" y="25.7" transform="rotate(-63 401.9 25.7)">E</text>
<text x="402.4" y="24.6" transform="rotate(-53 402.4 24.6)">R</text>
<text x="419.7" y="24.7" transform="rotate(60 419.7 24.7)">N</text>
<text x="420.2" y="25.7" transform="rotate(65 420.2 25.7)">G</text>
<text x="420.7" y="27" transform="rotate(76 420.7 27)">I</text>
<text x="421" y="27.9" transform="rotate(81 421 27.9)">N</text>
<text x="421.1" y="29" transform="rotate(87 421.1 29)">E</text>
<text x="400.8" y="30" transform="rotate(-85 400.8 30)">G</text>
<text x="400.9" y="31.2" transform="rotate(-96 400.9 31.2)">E</text>
<text x="401.1" y="32.3" transform="rotate(-101 401.1 32.3)">R</text>
<text x="421.1" y="31.3" transform="rotate(98 421.1 31.3)">R</text>
<text x="421.2" y="30.2" transform="rotate(92 421.2 30.2)">E</text>
<text x="402.6" y="37.4" transform="rotate(46 402.6 37.4)">S</text>
<text x="403.2" y="38.1" transform="rotate(41 403.2 38.1)">T</text>
<text x="404" y="38.8" transform="rotate(37 404 38.8)">A</text>
<text x="404.7" y="39.3" transform="rotate(32 404.7 39.3)">T</text>
<text x="405.5" y="39.8" transform="rotate(27 405.5 39.8)">E</text>
<text x="407.3" y="40.6" transform="rotate(18 407.3 40.6)">O</text>
<text x="408.3" y="40.9" transform="rotate(13 408.3 40.9)">F</text>
<text x="410.2" y="41.2" transform="rotate(4 410.2 41.2)">C</text>
<text x="411.1" y="41.3" transform="rotate(-1 411.1 41.3)">A</text>
<text x="412.1" y="41.2" transform="rotate(-6 412.1 41.2)">L</text>
<text x="413.2" y="41" transform="rotate(-10 413.2 41)">I</text>
<text x="414" y="40.9" transform="rotate(-15 414 40.9)">F</text>
<text x="414.8" y="40.6" transform="rotate(-24 414.8 40.6)">O</text>
<text x="415.7" y="40.2" transform="rotate(-29 415.7 40.2)">R</text>
<text x="416.6" y="39.8" transform="rotate(-34 416.6 39.8)">N</text>
<text x="417.5" y="39.2" transform="rotate(-38 417.5 39.2)">I</text>
<text x="418.2" y="38.7" transform="rotate(-43 418.2 38.7)">A</text>
<text x="427" y="266.5" transform="rotate(-90 427 266.5)">REVISION</text>
<text x="427" y="271.6" transform="rotate(-90 427 271.6)">LAST</text>
</g>
<g font-size=".5">
<text x="19.2" y="242.4" transform="rotate(-90 19.2 242.4)">R</text>
<text x="19.1" y="264.6" transform="rotate(-90 19.1 264.6)">R</text>
</g>
</svg>
